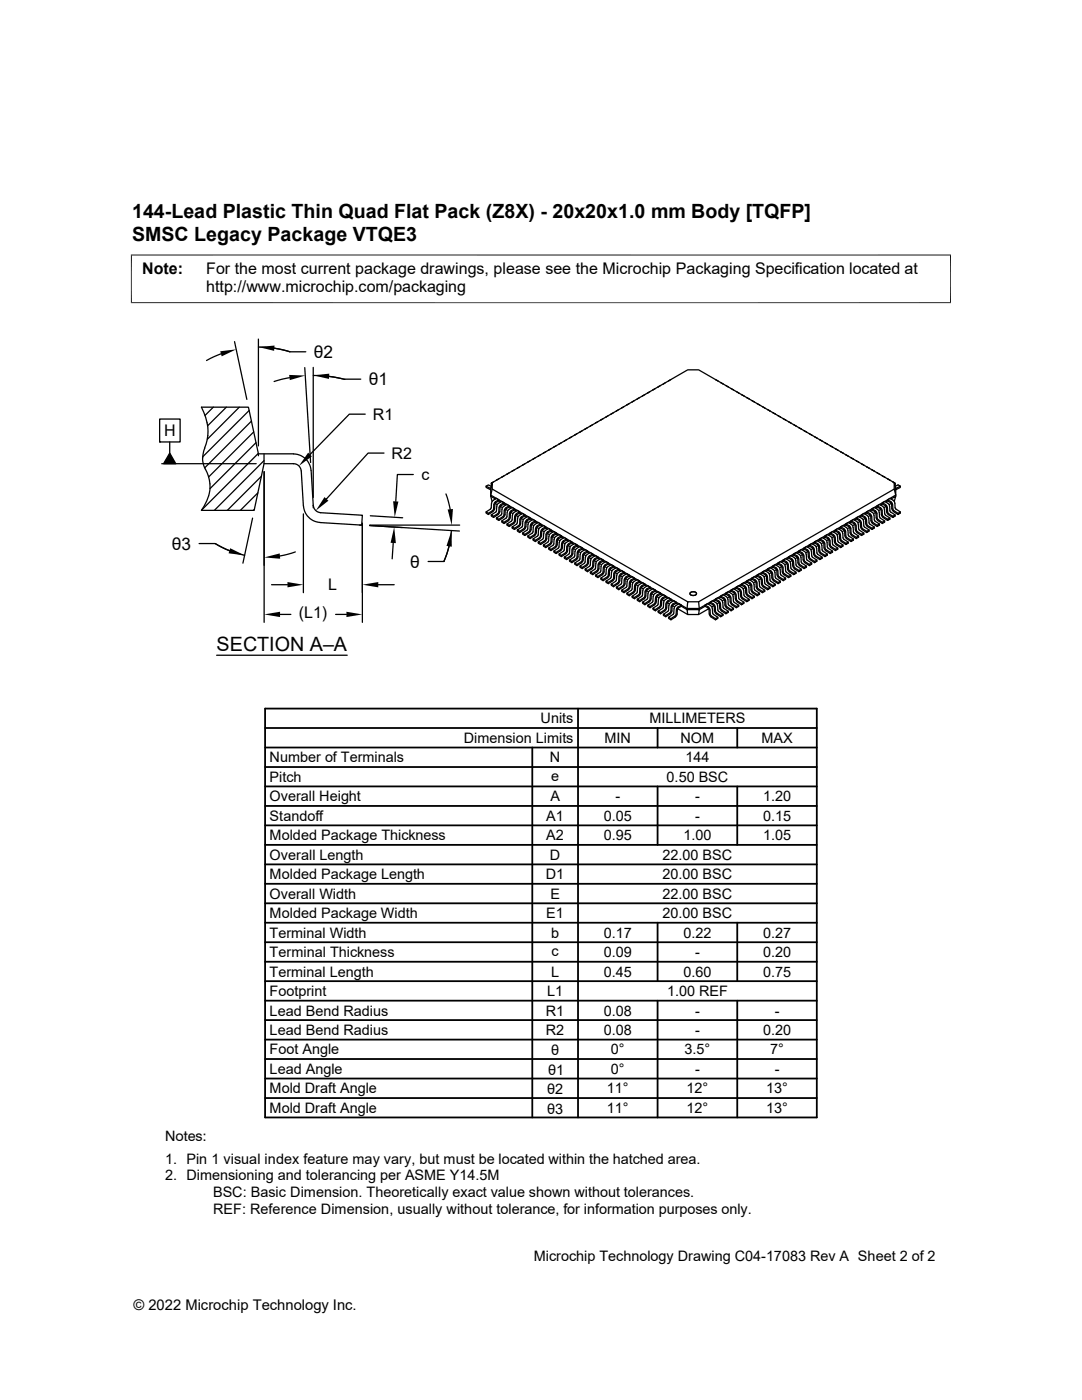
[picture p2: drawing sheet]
<svg xmlns="http://www.w3.org/2000/svg" width="216mm" height="279mm" viewBox="0 0 216 279" stroke-linecap="round" stroke-linejoin="round" font-family="sans-serif">
<g fill="none" stroke="#000" stroke-width=".25">
<path d="M44.1 70.6l-2.9 1.3M46.8 68.2l2.5 11.5M51.6 69.3l3.1 .2 3.1 .7h3.2M51.6 67.7v21.3M54.7 69.5l3.1 .7M57.8 75.4l-3.1 .7M60.8 73.4l1.2 18.9M62.5 73.3v26M62.5 74.9l3.2 .2 3.1 .6-3.1-.6M68.8 75.7h3.2M126.6 79.9l-.4 .3M127.6 79.4l-.4 .2"/>
<path d="M128.2 79h.1M128.7 78.8l-.5 .2M129.2 78.4h.1M129.7 78.1l-.5 .3M130.3 77.8h.1M130.7 77.6l-.4 .2M131.8 76.9l-.5 .3M132.4 76.6h.1M132.8 76.3l-.4 .3M133.9 75.8l-.5 .2M142.8 75.8h.1M142.8 75.8l.5 .2"/>
<path d="M143.8 76.3h.1M143.8 76.3l.5 .3M144.8 76.9h.1M144.9 76.9l.4 .3M145.3 77.2h.1M145.9 77.6h.1M145.9 77.6l.4 .2M146.3 77.8h.1M146.9 78.1h.1M146.9 78.1l.5 .3M147.4 78.4h.1M148 78.8l.4 .2"/>
<path d="M148.4 79h.1M149 79.4l.5 .2M149.5 79.6h.1M150.1 79.9h.1M150.1 79.9l.4 .3M31.9 83.6h4v4.6h-4zM31.9 88.2h.1M32.3 92.5h18.8M33.9 90.4l1.2 2.1h-2.5zM33.9 88.2v2.2M42.6 81.3l-1.7 1.6M45.2 81.3l-3.8 3.7"/>
<path d="M47.8 81.3l-6.4 6.4M49.7 81.9l-9.3 9.3M50.2 84.1l-9.3 9.3M50.6 86.2l-9 9M51.1 88.3l-9.2 9.2M51.5 98.4l-3.5 3.5M51.5 90.5l-11.2 11.3M51.6 90.6l-2-9.3h-9.4a9.5 9.5 0 0 1 .4 8.7l-.2 1.4M51.6 90.6v.4M51.6 90.6h6.9a3.5 3.5 0 0 1 3.6 3.3M52.2 95.1l-6.8 6.8M52.7 91.9l-9.9 10"/>
<path d="M52.7 90.6v1.9l-2 9.4h-10.5a7.5 7.5 0 0 0 .5-9l-.3-1.5M52.7 92.5h5.8a1.56 1.56 0 0 1 1.6 1.5l.5 7a3.5 3.5 0 0 0 3.3 3.3M52.7 94.1v30.1M62.1 93.9l.4 7M72.9 82.7h-3.2l-7.8 8M76.6 90.4h-3.2l-8.2 9.2M82.5 94.7h-3.2l-.3 5.4M89 98.6l.8 3M97 97l.9 .5M97.9 97.5h.1M97.9 99l.3 1.1M98 97l-.5-.2-.5 .2v.3l.9 .4"/>
<path d="M98 96.4l.1 .1M98.2 97.6l39 22.5M98.2 97.6v-1.3l-.3 1.1v1.6l1 .6M98.2 96.3l39-22.5h2.2l39 22.5 .3 1.1v1.6M98.2 96.4l-.1 .5M98.2 96.3v.1M98.2 97.6l-.3 1.2 39.2 22.6 .1-1.3h2.2M98.5 96.2l-.5 .2 .1 .3M99.1 95.8h.1M99.5 95.6l-.4 .2M99.5 100l.4 .2M99.5 99.7l-.7 .5-.2 .5"/>
<path d="M100.1 95.2h.1M100.6 95l-.5 .2M101.2 94.6h.1M101.6 94.4l-.4 .2M102.2 94h.1M102.7 93.8l-.5 .2M103.7 93.2l-.4 .2M104.7 92.6l-.4 .2M105.3 92.2h.1M105.8 92l-.5 .2M106.8 91.4l-.4 .2M107.4 91h.1"/>
<path d="M107.8 90.8l-.4 .2M108.4 90.4h.1M108.9 90.2l-.5 .2M109.5 89.8h.1M109.9 89.6l-.4 .2M111 89l-.5 .2M112 88.4l-.4 .2M113.1 87.8l-.5 .2M114.1 87.2l-.4 .2M114.7 86.8h.1M115.1 86.6l-.4 .2M115.7 86.2h.1"/>
<path d="M116.2 86l-.5 .2M116.8 85.6h.1M117.2 85.4l-.4 .2M118.3 84.8l-.5 .2M119.3 84.2l-.4 .2M120.3 83.6l-.4 .2M121.4 83l-.5 .2M122 82.6h.1M122.4 82.4l-.4 .2M123 82h.1M123.5 81.7l-.5 .3M124.5 81.2l-.4 .2"/>
<path d="M125.5 80.6l-.4 .2M151.1 80.6h.1M151.1 80.6l.5 .2M152.1 81.2h.1M152.1 81.2l.5 .2M152.6 81.4h.1M153.2 81.7h.1M153.2 81.7l.5 .3M154.2 82.4h.1M154.2 82.4l.5 .2M154.7 82.6h.1M155.3 83l.4 .2"/>
<path d="M155.7 83.2h.1M156.3 83.6l.5 .2M157.3 84.2h.1M157.4 84.2l.4 .2M158.4 84.8l.4 .2M158.8 85h.1M159.4 85.4h.1M159.4 85.4l.5 .2M159.9 85.6h.1M160.5 86h.1M160.5 86l.4 .2M160.9 86.2h.1"/>
<path d="M161.5 86.6h.1M161.5 86.6l.5 .2M162 86.8h.1M162.6 87.2l.4 .2M163 87.4h.1M163.6 87.8l.5 .2M164.7 88.4l.4 .2M165.7 89l.4 .2M166.1 89.2h.1M166.7 89.6h.1M166.7 89.6l.5 .2M167.7 90.2h.1"/>
<path d="M167.7 90.2l.5 .2M168.2 90.4h.1M168.8 90.8l.4 .2M169.2 91h.1M169.8 91.4l.5 .2M170.3 91.6h.1M170.9 92l.4 .2M171.9 92.6l.5 .2M173 93.2h.1M173 93.2l.4 .2M174 93.8h.1M174 93.8l.5 .2"/>
<path d="M175 94.4h.1M175 94.4l.5 .2M175.5 94.6h.1M176.1 95l.4 .2M176.5 95.2h.1M177.1 95.6h.1M177.1 95.6l.5 .2M177.1 99.7l.8 .5 .2 .5M177.1 100l-.4 .2M177.6 95.8h.1M177.8 99.6l.9-.6-.3 1.1M178.2 96.2l.3 .3"/>
<path d="M178.4 96.3v1.3l.3 1.2-39.2 22.6v.3l1.2-.7M178.4 97.6l-39 22.5 .1 1.3h-2.4v.3l-1.1-.7M178.4 96.3l.1 .1M178.4 96.4l.2 .5M178.6 96.4v.3M178.6 97l.6-.2 .5 .2-.9 .5M178.8 97.5h-.1M179.7 97l-.1 .3-.9 .4M39.7 108.5h3.2M45.8 109.9l-2.9-1.4a19 19 0 0 0 5.9 2.3M50.4 103.4l-1.9 9M50.8 101.7l-.2 .2"/>
<path d="M54.2 116.7h3.2M58.9 110.2l-3 .8M60.5 102.6v15.7M62.5 100.9a1.61 1.61 0 0 0 1.5 1.4l8.3 .5-.1 2-8.3-.5M62.5 100.9v.4M71.8 104.8h.4M72.3 104.4v19.8M73.8 104.8h17.9M73.9 102.9l6.4 .4M75.5 116.7h3.2M78.5 108.4l-.2 3.1M80.2 105.3l-6.4-.4 17.9 1.1"/>
<path d="M85.4 112.1h3.2M89.6 109l-1 3M90.1 105.9a18.1 18.1 0 0 1-1.5 6.2M98 102.8v.2l.5 .3 .9-.6 .3-.5 .1-1.1 .8-.5v-.3l-.5-.2-.9 .6-.2 1.4-1 .7 .5 .2v.3M98.5 100.7l-.1 1-.9 .7M98.7 101.5l-.4 .6-.8 .6-.5-.3v-.2M98.7 101.5l.1-1 .7-.5v-.3l-.4-.2-.9 .6-.3 1.4-.9 .7 .5 .2v.3M98.8 100.5l.4 .2M99.8 101l.5 .3M99.9 100.7l-.3 .4-.1 1.2-1 .7M100.5 101l-.3 .4-.1 1.3-1 .7 .4 .2v.3M100.5 101l.7-.3 .4 .2v.3l-.8 .5v1"/>
<path d="M100.6 100.6l.3 .2M100.6 102.8l-.2 .3-.9 .5M100.6 100.3l-.7 .4M100.8 102.7l-.4 .6-.9 .6-.4-.3v-.2M100.9 101.6l.4 .3M101.5 103.7l-.9 .5M101.6 101.6l-.3 .4-.2 1.3-1 .7 .5 .2v.3M101.6 101.6l.6-.3 .5 .2v.3l-.8 .5-.1 1.1-.2 .3-1 .8-.5-.3v-.2M101.6 101.2l.4 .2M101.6 100.9l-.9 .7-.1 1.2M101.9 102.3l.4 .2M102.2 102.8l-.1 1.1-.9 .7 .4 .2v.3"/>
<path d="M102.3 102.8l.1-.4 .8-.5 .5 .2v.3l-.8 .5-.1 1.1-.3 .5-.9 .6-.4-.3v-.2M102.7 104l-.2 .3-.9 .5M102.7 101.8l.3 .2M102.7 101.5l-.9 .7-.2 1.2-.2 .3M103 102.8l.4 .3M103.3 103.5l-.1 1-1 .7 .5 .2v.3M103.7 102.8l-.4 .7M103.7 102.8l.6-.3 .4 .2v.3l-.7 .4-.1 .2M103.7 102.4l.4 .2M103.7 102.1l-.9 .7-.2 1.2M103.9 103.6v1l-.2 .3-1 .8-.5-.3v-.2M104 103.5l.4 .2"/>
<path d="M104.7 102.7l-.9 .7-.2 1.4-.9 .6M104.7 103l.4 .2M104.8 104.3l-.1 1-1 .7M104.9 105.1l-.3 .6-.9 .6-.4-.3-.1-.2M105 104.1l.5 .2M105.2 103.9l.6-.3v-.3l-.5-.2-.9 .6-.2 1.5-1 .6 .5 .2v.3M105.2 103.9l-.2 .3-.1 .9M105.8 103.3l-.8 .6-.2 .4M105.8 103.6l.4 .2M105.8 104.9l-.1 1-1 .7M106 105.7l-.4 .6-.9 .6-.4-.3v-.2M106 105.7v-1l.8-.5v-.3l-.4-.2-.9 .6-.3 1.4-.9 .7 .4 .2v.3"/>
<path d="M106.1 104.6l.4 .3M106.4 107.6v.2l.4 .3 .9-.6 .3-.5 .1-1.1 .8-.5v-.3l-.5-.2-.9 .6-.2 1.4-.9 .7 .4 .2v.3M106.8 104.6l-.4 .4-.1 1.3-1 .7 .5 .3v.2M106.8 104.6l.6-.3 .4 .2v.3l-.7 .5-.1 1.1-.2 .3-1 .8-.5-.3v-.2M106.8 103.9l-.7 .5-.3 .5M106.8 104.2l.4 .2M107.1 105.3l.4 .2M107.4 108.2v.2l.5 .3 .9-.6 .3-.5 .1-1.1 .7-.5v-.3l-.4-.2-.9 .6-.2 1.4-1 .7 .4 .2 .1 .3M107.7 107.3l-.9 .5M107.8 104.5l-.8 .7-.3 1.4-.9 .7M107.8 104.8l.4 .2M108.2 105.9l.4 .2"/>
<path d="M108.9 105.1l-.9 .7-.2 1.2-.1 .3M108.9 105.4l.4 .2M109.2 106.4l.4 .3M109.3 108.2l-.9 .6 .5 .3v.2M109.5 107.1v.8l-.2 .3M109.9 106.4l-.4 .7M109.9 106.4l.6-.3 .5 .2v.3l-.8 .5-.1 1.1-.1 .3-1.1 .8-.5-.3v-.2M109.9 105.7l-.8 .7-.3 1.4-1 .6M109.9 106l.4 .2M110.2 107.1l.5 .2M110.6 107.7l-.2 1-.9 .7 .4 .2v.3M110.6 107.7l.2-.5 .7-.5 .5 .2v.3l-.7 .5-.1 1"/>
<path d="M111 106.3l-.9 .7-.3 1.4-.9 .7M111 106.6l.4 .2M111.2 108.7l-.4 .6-.9 .6-.4-.3v-.2M111.3 107.7l.4 .2M111.9 109.7l-.9 .5M112 106.9l-.9 .7-.2 1.4-1 .6M112 107.2l.4 .2M112.1 108.5l-.1 .9-.2 .3M112.2 109.3l-.2 .4-1 .8-.5-.3v-.2M112.2 109.3l.1-1 .8-.5v-.3l-.5-.2-.9 .6-.3 1.4-.9 .7 .5 .2v.3M112.3 108.3l.5 .2M113.1 107.5l-.7 .5-.3 .5"/>
<path d="M113.1 107.8l.3 .2M113.1 109.1l-.1 1.1-1 .6M113.2 109.9l-.3 .6-.9 .6-.4-.3-.1-.2M113.3 109v.9M113.3 109l.2-.3 .6-.3v-.3l-.5-.2-.8 .6-.3 1.4-1 .7 .5 .2v.3M113.4 108.9l.4 .2M113.9 111.1l.4-.5 .1-1.1 .7-.5v-.3l-.4-.2-.9 .6-.3 1.5-.9 .6 .5 .2v.3M114 111.1l-.9 .6-.5-.3v-.2M114.1 108.1l-.8 .6-.2 .4M114.1 108.4l.4 .2M114.4 109.5l.4 .2M115 111.7l.3-.5 .1-1.1 .8-.5v-.3l-.5-.2-.8 .6-.3 1.4-1 .7 .5 .3v.2"/>
<path d="M115 111.7l-.9 .6-.5-.3v-.2M115.1 108.7l-.8 .7-.3 1.4-.9 .6M115.1 109l.4 .2M115.4 110.1l.5 .2M115.5 111.8l.5-1.6 .8-.5 .4 .2v.3l-.8 .5v1.1l-.4 .5-.9 .6-.4-.3v-.2M115.6 111.8l-.9 .6 .4 .2v.3M116.2 109.3l-.9 .7-.3 1.4-.9 .7M116.2 109.6l.3 .2M116.5 110.7l.4 .2M116.6 110.3l-.3 .4-.2 1.3-1 .6M116.6 112.4l-.9 .6 .5 .2v.3M116.8 111.3v.8l-.2 .3"/>
<path d="M116.8 111.3l.2-.5 .8-.5 .5 .3v.2l-.8 .5-.1 1.1-.3 .5-.9 .6-.5-.3v-.2M117.2 109.9l-.6 .4M117.2 110.2l.4 .2M117.5 111.3l.5 .2M117.8 111.9l-.1 1-.9 .7 .4 .3v.2M117.9 111.9l.2-.6 .7-.4 .5 .2v.3l-.8 .5v1M118.1 113.3l-.9 .6M118.3 110.6l-.9 .6-.3 1.4-.9 .6M118.3 110.8l.3 .2M118.3 112.1v.9l-.2 .3M118.4 112.9l-.3 .6-.9 .6-.4-.3v-.2M118.6 111.9l.4 .2"/>
<path d="M118.8 113.3l.2-1.2 .9-.6 .4 .2v.3l-.7 .5-.1 1M118.9 113.3l-.2 .3-.9 .6 .5 .2v.3M119.3 111.1l-.7 .5-.3 .5M119.3 111.4l.4 .2M119.3 112.7l-.1 1-.9 .7M119.5 113.5l-.4 .6-.8 .6-.5-.3v-.2M119.6 112.5l.4 .2M119.7 112.1l-.3 .6M119.9 115.4v.2l.5 .3 .8-.6 .4-.5v-1.1l.8-.5v-.3l-.4-.2-.9 .6-.2 1.4-1 .7 .4 .3 .1 .2M120.2 114.7l.3-.5 .1-1.1 .8-.5v-.2l-.5-.3-.9 .6-.2 1.5-1 .6 .5 .2v.3M120.2 114.7l-.9 .6-.4-.3-.1-.2M120.3 111.7l-.6 .4"/>
<path d="M120.3 112l.4 .2M120.7 113.1l.4 .2M120.9 116v.2l.5 .3 .9-.6 .3-.5 .1-1.1 .8-.5v-.3l-.5-.2-.9 .6-.2 1.4-1 .7 .5 .2v.3M121.4 112.4l-.9 .6-.3 1.4-.9 .6M121.4 112.6l.4 .2M121.7 113.7l.4 .2M122.4 112.9l-.9 .7-.2 1.4-1 .7M122.4 113.2l.4 .2M122.7 114.3l.5 .2M122.8 116l.5-1.6 .7-.5 .5 .3v.2l-.8 .5v1.1l-.4 .5M122.8 113.9l-.3 .4-.1 1.2-1 .7M122.9 116l-.9 .6 .4 .3v.2"/>
<path d="M123.3 116.5l-.9 .6-.4-.3v-.2M123.5 113.5l-.7 .4M123.5 113.8l.3 .2M123.8 114.9l.4 .2M123.9 116.6l-.9 .6 .5 .3v.2M124.1 115.5l-.1 .9-.1 .2M124.1 115.5l.2-.5 .8-.5 .4 .2v.3l-.7 .5-.1 1.1-.3 .5-.9 .6-.5-.3v-.2M124.4 116.9l-.9 .6M124.5 114.2l-.9 .6-.2 1.4-1 .7M124.5 114.4l.4 .2M124.8 115.5l.4 .2M124.9 115.1l-.3 .4-.1 1.1-.2 .3"/>
<path d="M125.1 116.9l-.2 .3-.9 .6 .5 .2v.3M125.4 117.5l-.9 .5M125.5 115.5l-.3 .3-.1 1.1M125.5 115.4l.6-.3 .5 .3v.2l-.8 .5v1M125.5 114.7l-.6 .4M125.5 115l.4 .2M125.6 116.3l-.1 .9-.1 .3M125.7 117.1l-.3 .6-.9 .6-.4-.3-.1-.2M125.9 116.1l.4 .2M126.5 116.1l-.3 .3-.1 1.3-1 .7 .4 .3 .1 .2M126.5 116l.7-.3 .4 .3v.2l-.7 .5-.1 1M126.6 115.4l-.7 .4-.3 .5"/>
<path d="M126.6 115.6l.4 .2M126.6 116.9l-.1 1.1-1 .7M126.8 117.7l-.4 .6-.8 .6-.5-.3v-.2M126.9 116.7l.4 .2M127.2 117.3l-.1 1-1 .7 .5 .3v.2M127.2 117.3l.2-.5 .8-.5 .5 .2v.3l-.8 .5-.1 1.1-.3 .5-.9 .6-.5-.3v-.2M127.6 116l-.8 .5-.2 .4M127.6 116.2l.4 .2M127.6 118.4l-.1 .3-.9 .6M127.9 117.3l.5 .2M128 116.9l-.3 .4-.1 1.1M128.6 117.3l-.3 .3-.2 1.3-.9 .7 .4 .2v.3"/>
<path d="M128.6 117.2l.6-.3 .5 .3v.2l-.8 .5v1.1l-.2 .4-1.1 .7-.4-.3v-.2M128.7 116.5l-.7 .4M128.7 116.8l.3 .2M129 117.9l.4 .2M129.1 119.6l.4-1.6 .8-.5 .4 .3v.2l-.7 .5-.1 1.1-.3 .5-.9 .6-.5-.3v-.2M129.1 119.6l-.9 .6 .5 .3v.2M129.7 117.2l-.9 .6-.2 1.4-1 .6M129.7 117.4l.4 .2M130 118.5l.5 .2M130.3 119.1v.9l-.2 .2M130.3 119.1l.2-.5 .8-.5 .5 .2v.3l-.8 .5-.1 1.1-.3 .5-.9 .6-.4-.3-.1-.2M130.7 117.8l-.8 .6-.3 1.4-.9 .7"/>
<path d="M130.7 118l.4 .2M131 119.1l.5 .2M131.7 119.1l-.3 .3-.1 1.1M131.7 119l.7-.3 .4 .3v.2l-.7 .5-.1 1.1-.2 .4-1 .7-.5-.3v-.2M131.8 118.3l-.9 .7-.3 1.4-.9 .7M131.8 118.6l.4 .2M132.1 119.7l.4 .2M132.8 119l-.8 .6-.2 1.2-.2 .3M132.8 119.2l.4 .2M133.9 119.5l-.8 .6-.2 .4M133.9 119.8l.3 .2M137.8 118.3a.68 .68 0 0 1 .7-.3 .68 .68 0 0 1 .5 .6 .73 .73 0 0 1-1.3-.2z"/>
<path d="M137.8 118.3a.69 .69 0 0 1 .6-.2 .69 .69 0 0 1 .6 .5 .73 .73 0 0 1-1.3-.2zM142.8 119.5l.9 .7 .1 1.2 .2 .3 .9 .6 .4-.3v.2l-.5 .3 .1-.2M142.8 119.8l-.4 .2M143.8 119l.9 .6 .2 1.3 .1 .2 .9 .6 .4-.3v.2l-.4 .3v-.2M143.8 119.2l-.4 .2M144.5 119.7l-.4 .2M144.9 118.3l.8 .7 .2 1.2 .2 .3 .8 .6 .5-.3v.2l-.5 .3v-.2M144.9 118.6l-.4 .2M144.9 119.1l.3 .3 .2 1.3 .9 .7M144.9 119l-.6-.3-.5 .3v.2l.8 .5 .1 1.1 .1 .4 1.1 .7M145.6 119.1l-.4 .2M145.9 117.8l.8 .5 .2 .4"/>
<path d="M145.9 118l-.4 .2M146.6 118.5l-.4 .2M146.7 119.5l.4 .6 .9 .6M146.9 118.7v.9l.2 .3 .9 .6 .4-.3v.2l-.4 .3v-.2M146.9 117.2l.8 .5 .2 .4M146.9 117.4l-.3 .2M147.4 119.3l.2 .3 .8 .6M147.4 119.3l-.2-1.2-.9-.6-.4 .3v.2l.8 .5v1M147.7 117.9l-.5 .2M147.8 118.9l.3 .6 .9 .6M147.9 118.1l.1 .9 .1 .3M148 116.5l.6 .4"/>
<path d="M148 116.8l-.4 .2M148 117.3l.4 .6M148 117.2l-.6-.3-.5 .3v.2l.8 .5 .1 1M148.1 119.3l.9 .5 .5-.2v.2l-.5 .3v-.3M148.4 117.9l.1 1 1 .7M148.6 116.9l.3 .4 .2 1.3 1 .7 .4-.3v.2l-.4 .3v-.2M148.7 117.3l-.4 .2M149 116l.9 .6 .2 1.2 .1 .3 .9 .6 .5-.3v.2l-.5 .3v-.2M149 116.2l-.3 .2M149.4 117.3l-.3-.6-.7-.4-.4 .2v.3l.7 .5 .1 1 .2 .4 1.1 .8M149.4 117.3l.1 .9 .1 .2M149.6 118.4l.9 .6"/>
<path d="M149.8 116.7l-.5 .2M150.1 115.4l.8 .6 .2 1.3 .2 .2 .8 .5 .5-.2v.2l-.5 .3v-.3M150.1 115.6l-.4 .2M150.1 116.1l.3 .3 .1 1.1 .2 .3M150.1 116l-.6-.3-.5 .3v.2l.8 .5 .1 1.1 .1 .4 1.1 .7M150.7 117.8l.9 .6M150.8 116.1l-.4 .2M150.9 117.1l.3 .6 .9 .6M151.1 114.7l.6 .4M151.1 115l-.4 .2M151.1 115.5l.3 .3 .2 1.3 1 .7M151.1 115.4l-.6-.3-.4 .3v.2l.7 .5 .1 1"/>
<path d="M151.7 115.1l.3 .4 .3 1.3 .9 .7 .4-.3v.2l-.4 .3v-.2M151.8 115.5l-.4 .2M152.1 114.2l.8 .5 .2 .4M152.1 114.4l-.3 .2M152.9 114.9l-.5 .2M153.1 115.1l.1 .9 .2 .3 .8 .6 .5-.3v.2l-.5 .3v-.2M153.2 113.5l.6 .4M153.2 113.8l-.4 .2M153.3 116.5l.9 .6M153.3 116.5l-.3-.5-.1-1.1-.8-.5v-.2l.5-.3 .9 .6 .2 1.5 1 .6M153.6 117.2l-.9-.7-.2-1.3-.2-.3-.7-.4-.5 .2v.3l.8 .5v1l.2 .4 1.1 .8M153.8 113.9l.4 .6"/>
<path d="M153.9 114.3l-.4 .2M154 115.3l-.1-1-.7-.5v-.3l.4-.2 .9 .6 .3 1.5 .9 .6M154 115.3l.4 .6 .9 .6M154.2 114.5v.9l.2 .3 .9 .5 .4-.2v.2l-.4 .3v-.3M154.2 112.9l.9 .7 .2 1.2 .1 .3 .9 .6 .5-.3-.1 .2-.4 .3v-.2M154.2 113.2l-.4 .2M155 113.7l-.5 .2M155.1 114.7l.3 .6 .9 .6M155.3 112.4l.8 .6 .2 1.2 .2 .3 .9 .5 .4-.2v.2l-.5 .3 .1-.3M155.3 112.6l-.4 .2M155.7 113.7l-.2-.5-.8-.5-.5 .2v.3l.8 .5v1M155.7 113.7l.1 1 1 .7"/>
<path d="M156 113.1l-.4 .2M156.3 111.7l.6 .4M156.3 112l-.4 .2M156.4 114.7l.9 .6M156.7 113.1l-.2-.5-.8-.5-.4 .3v.2l.7 .5 .1 1.1 .3 .5M156.7 113.1l.1 .8 .1 .3M156.9 114.2l.9 .6M156.9 112.1l.3 .4 .2 1.3 1 .6 .4-.2v.2l-.4 .3v-.3M157 112.5l-.4 .2M157.4 111.1l.8 .7 .2 1.2 .2 .3M157.4 111.4l-.4 .2M158.1 111.9l-.5 .2"/>
<path d="M158.4 110.6l.9 .6 .1 1.2 .2 .3 .9 .5 .4-.2v.2l-.5 .3 .1-.3M158.4 110.8l-.4 .2M158.5 113.3l.9 .6 .5-.3v.2l-.5 .3v-.2M158.8 114.2l-.9-.7-.2-1.3-.2-.3-.7-.4-.5 .2v.3l.8 .5v1.1l.2 .3 1.1 .8M159.1 111.3l-.4 .2M159.4 109.9l.6 .4M159.4 110.2l-.4 .2M159.8 111.3l-.2-.5-.8-.5-.4 .3v.2l.8 .5v1l.2 .4 1 .8M159.8 111.3l.1 1 1 .7M159.9 113.6l-1-.7-.2-1.3-.2-.3-.7-.4-.4 .2v.3l.7 .5 .1 1 .2 .4 1 .8M160 110.3l.4 .6M160.2 110.7l-.5 .2"/>
<path d="M160.3 111.7l-.1-1-.8-.5v-.3l.5-.2 .9 .6 .1 1.2 .2 .3M160.3 111.7l.3 .6 .9 .6M160.4 110.9l.1 .9 .1 .3 .9 .5 .5-.2-.1 .2-.4 .3v-.3M160.5 109.3l.7 .6 .2 .4M160.5 109.6l-.4 .2M161.1 111.8l.9 .6M161.2 110.1l-.4 .2M161.3 111.1l-.1-1-.7-.5v-.3l.4-.2 .9 .6 .3 1.4 .9 .7M161.3 111.1l.3 .6M161.5 110.3v.9l.2 .3 .8 .6 .5-.3v.2l-.5 .3v-.2M161.5 108.7l.9 .7 .1 1.2 .2 .3 .9 .5 .4-.2v.2l-.4 .3v-.3M161.5 109l-.4 .2"/>
<path d="M161.6 111.7l.9 .6M162.2 109.5l-.4 .2M162.3 109.6v1l.2 .3 1.1 .8M162.5 108.1l.8 .5 .2 .5M162.5 108.4l-.3 .2M162.9 109.5l-.1-.5-.8-.5-.5 .2v.3l.7 .4 .1 .2M163 109.5l.1 1 .9 .7M163.3 108.9l-.5 .2M163.3 109l.1 1 .2 .3 1 .8M163.5 109.1l.1 .9M163.6 110l.1 .3 .9 .5 .5-.2v.2l-.5 .3v-.3M163.6 107.5l.9 .7 .1 1.2 .2 .3"/>
<path d="M163.6 107.8l-.4 .2M164 108.9l-.3-.6-.7-.4-.5 .2v.3l.7 .3 .1 .3M164 108.9l.1 1 1 .7M164.3 108.3l-.4 .2M164.6 106.9l.9 .7 .2 1.2 .1 .3 .9 .5 .5-.2v.2l-.5 .3v-.3M164.6 107.2l-.3 .2M164.8 109.7l.9 .5 .4-.2v.2l-.4 .3v-.3M165.4 107.7l-.5 .2M165.7 106.3l.8 .7 .2 1.2 .2 .3 .8 .6 .5-.3v.2l-.5 .3v-.2M165.7 106.6l-.4 .2M166.1 110l-1-.7-.1-1.3-.2-.3-.8-.4-.4 .2v.3l.8 .5v1l.2 .4 1.1 .8M166.4 107.1l-.4 .2"/>
<path d="M166.7 105.7l.7 .5 .3 .5M166.7 106l-.4 .2M166.8 106.4l-.7-.3-.4 .2v.3l.7 .5 .1 1.1 .2 .3 1 .8M166.8 106.4l.3 .4 .1 1.3 1 .7M167.2 109.4l-1-.7-.2-1.3-.2-.3-.7-.4-.5 .2v.3l.8 .5 .1 1 .2 .4 1 .8M167.4 106.4l-.4 .3M167.5 107.5v-1l-.8-.5v-.3l.5-.2 .8 .6 .3 1.4 .9 .7M167.6 107.5l.3 .6 .9 .6M167.7 106.7v.9l.2 .3 .9 .5 .4-.2v.2l-.4 .3v-.3M167.7 105.1l.9 .7 .2 1.2 .2 .3 .8 .5 .5-.2v.2l-.5 .3v-.3M167.7 105.4l-.3 .2M168.5 105.9l-.5 .2"/>
<path d="M168.5 106l.1 1 .2 .3 1 .8M168.6 106l-.2-.2-.7-.4v-.3l.5-.2 .7 .4 .2 .3 .2 1.3 1 .7M168.8 104.5l.9 .7 .1 1.2 .2 .3 .9 .6 .4-.3v.2l-.4 .3v-.2M168.8 104.8l-.4 .2M169.5 105.3l-.4 .2M169.8 103.9l.7 .5 .3 .5M169.8 104.2l-.3 .2M169.9 104.6l.3 .7M169.9 104.6l-.7-.3-.4 .2v.3l.8 .5v1.1l.2 .3 1.1 .8M170.2 105.3l.1 1 1 .7M170.6 104.6l-.5 .3M170.7 105.7l.3 .6 .9 .6"/>
<path d="M170.8 104.9l.1 .9 .1 .3M170.9 103.3l.8 .7 .2 1.2 .2 .3M170.9 103.6l-.4 .2M171 106.1l.9 .5 .5-.2v.2l-.5 .3v-.3M171.3 104.6l-.2-.4-.8-.5-.5 .2v.3l.8 .5 .1 1M171.3 104.6l.1 1.1 1 .7M171.5 103.9l-.6-.3v-.3l.4-.2 .9 .6 .3 1.5 .9 .6M171.5 103.9l.2 .3v1l.2 .3 1 .8M171.6 104.1l-.4 .2M171.9 102.7l.9 .7 .2 1.2 .1 .3 .9 .5 .5-.2-.1 .2-.4 .3v-.3M171.9 103l-.4 .2M172.1 105.5l.9 .5 .4-.2v.2l-.5 .3 .1-.3"/>
<path d="M172.7 103.5l-.5 .2M173 102.1l.8 .7 .2 1.2 .2 .3 .8 .5 .5-.2v.2l-.5 .3v-.3M173 102.4l-.4 .2M173 102.8l.3 .4 .2 1.3 1 .7M173 102.8l-.6-.3-.5 .2v.3l.8 .5 .1 1.1 .1 .3 1.1 .8M173.7 102.8l-.5 .3M174 101.5l.9 .7 .1 1.2 .2 .3 .9 .5 .4-.2v.2l-.4 .3v-.3M174 101.8l-.4 .2M174.6 104l.9 .6M174.6 104l-.4-1.6-.8-.5-.4 .2v.3l.7 .5 .1 1 .2 .4 1 .8M174.7 102.3l-.4 .2M175 100.9l.9 .7 .2 1.2"/>
<path d="M175 101.2l-.3 .2M175.1 101.6l.3 .4 .2 1.3 .9 .7M175.1 101.6l-.6-.3-.5 .2v.3l.8 .5v1.1l.2 .3 1.1 .8M175.8 101.6l-.5 .3M175.9 102.7l.3 .6 .9 .6M176.1 102.8l.1 .3 .9 .5 .5-.2v.2l-.5 .3v-.3M176.1 100.3l.6 .4M176.1 100.6l-.4 .2M176.1 101l.3 .4 .2 1.3 1 .7M176.1 101l-.6-.3-.5 .2v.3l.8 .5 .1 1M176.7 100.7l.4 .6M176.8 101l-.4 .3"/>
<path d="M177.1 101.3v.9M177.1 102.2l.2 .3 .9 .5 .4-.2v.2l-.5 .3 .1-.3M177.5 101l-.3-.5-.7-.4-.4 .2v.3l.7 .5 .1 1.1 .2 .3 1 .8M177.5 101l.1 1.1 1 .7M177.8 100.5l-.4 .2M177.9 101.5v-1l-.8-.5v-.3l.5-.2 .9 .6 .2 1.4 1 .7M178 101.5l.3 .6 .9 .6M178.1 100.7l.1 .9 .1 .3M178.3 101.9l.9 .5 .5-.2-.1 .2-.4 .3v-.3M43.2 130.8h26.1M55.9 122.6h2.1M67 122.6h2.1"/>
<path d="M130.1 120.2l-.9 .6 .5 .3v.2M131.3 120.5l-.1 .3-.9 .6 .4 .3 .1 .2M131.6 121.1l-.9 .6M132.7 121.7l-.9 .6M132.9 120.5l-.1 .9-.1 .3M133 121.3l-.3 .6-.9 .6-.5-.3v-.2M133 121.3l.1-.9 .8-.6v-.3l-.5-.2-.9 .6-.2 1.5-1 .6 .5 .3v.2M133.1 120.3l.5 .2M133.5 120.9l-.2 1-.9 .7 .4 .3v.2M133.5 120.9l.2-.5 .8-.5 .4 .3v.2l-.8 .5v1.1l-.4 .5-.9 .6-.4-.3v-.2M133.9 122l-.2 .3-.9 .6M134.2 120.9l.4 .2"/>
<path d="M134.5 121.5l-.1 1-1 .7 .5 .3v.2M134.9 120.9l-.4 .6M134.9 120.8l.6-.3 .5 .3v.2l-.7 .4-.2 .2M134.9 120.2l-.9 .6-.1 1.2M134.9 120.4l.4 .2M135.2 121.6l-.1 1-.3 .5-.9 .6-.5-.3v-.2M135.2 121.5l2 1.1M136 120.8l-.9 .6-.3 1.4-.9 .7M137.1 121.7h2.4l-.1 .9h-2.2zM140.7 120.8l.9 .6 .1 1.2 .2 .3M141.4 121.5l-2 1.1M141.7 120.2l.9 .6 .2 1.2 .1 .3 .9 .6 .5-.3v.2l-.5 .3v-.2"/>
<path d="M141.7 120.4l-.3 .2M141.8 120.9l.3 .6M141.8 120.8l-.6-.3-.5 .3v.2l.8 .5v1.1l.2 .4 1.1 .7M141.9 122.9l.9 .6 .4-.3v.2l-.4 .3v-.2M142.2 121.5l.1 1 .9 .7M142.5 120.9l-.5 .2M143.4 122l.9 .6M143.4 122l-.4-1.6-.8-.5-.5 .3v.2l.8 .5 .1 1 .1 .4 1.1 .8M143.5 120.3l-.4 .2M144.4 121.4l.9 .6M144.4 121.4l-.4-1.6-.8-.5-.4 .2v.3l.8 .6v1l.2 .4 1 .7M147.4 120.8l-1-.7-.1-1.3-.3-.3-.7-.4-.4 .2v.3l.7 .5 .1 1 .2 .4 1 .8"/>
</g>
<path d="M26.1 50.9h163.7M26.2 50.8v9.7M189.7 50.8v9.7M26.1 60.4h163.7" fill="none" stroke="#000" stroke-width=".2"/>
<g fill="#000">
<path d="M43.9 70.1l3.2-.4-2.9 1.4zM51.6 69.3l3.2-.3-.1 1zM57.7 74.8l3.2 .2-3.1 .9zM62.5 74.9l3.2-.3-.1 1zM33.9 90.4l1.2 2.1h-2.5zM61.5 90.3l.7 .8-2.6 1.9zM64.7 99.2l.8 .7-2.5 2zM45.9 109.4l2.9 1.4-3.2-.4zM52.7 111.3l3.1-.9 .1 1.1zM57.4 116.2l3.1 .5-3.1 .5zM72.3 116.7l3.2-.5v1zM78.7 105.2l.3 3.2-1.1-.1z"/>
<path d="M78.4 100l1.1 .1-.7 3.1zM90.1 105.9v3.2l-1-.2zM89.3 101.7l1.1-.1-.3 3.2zM52.7 122.6l3.2-.5v1zM69.1 122.1l3.2 .5-3.2 .5z"/>
</g>
<g fill="none" stroke="#000" stroke-width=".36">
<path d="M52.9 157h110.1M52.9 153.1h110.1M52.9 149.2h110.1M52.9 145.3h110.1M52.9 141.4h110.1v81.6h-110.1zM106.2 149.2v73.8M115.3 141.4v81.6M131.2 145.3v3.9M131.2 157v11.6M147.1 145.3v3.9M147.1 157v11.6M52.9 160.8h110.1"/>
<path d="M52.9 172.5h110.1M52.9 168.6h110.1M52.9 164.7h110.1M52.9 176.4h110.1M52.9 188h110.1M52.9 180.3h110.1M52.9 195.8h110.1M52.9 184.1h110.1M52.9 191.9h110.1M52.9 199.7h110.1M131.2 184.1v11.7M131.2 199.7v23.3"/>
<path d="M147.1 184.1v11.7M147.1 199.7v23.3M52.9 207.5h110.1M52.9 215.2h110.1M52.9 203.6h110.1M52.9 211.3h110.1M52.9 219.1h110.1"/>
</g>
<g font-size="3.9">
<text x="26.4" y="43.5">144-Lead Plastic Thin Quad Flat Pack (Z8X) - 20x20x1.0 mm Body [TQFP]</text>
<text x="26.4" y="48.1">SMSC Legacy Package VTQE3</text>
<text x="43.2" y="129.9">SECTION A–A</text>
</g>
<g font-size="3.5">
<text x="62.6" y="71.4">θ2</text>
<text x="73.6" y="76.9">θ1</text>
<text x="34.3" y="109.7">θ3</text>
<text x="81.9" y="113.3">θ</text>
</g>
<g font-size="3.2">
<text x="28.4" y="54.7">Note:</text>
<text x="41.1" y="58.3">http://www.microchip.com/packaging</text>
<text x="41.1" y="54.7">For the most current package drawings, please see the Microchip Packaging Specification located at</text>
<text x="74.4" y="83.8">R1</text>
<text x="32.7" y="87.1">H</text>
<text x="78.1" y="91.6">R2</text>
<text x="84.1" y="95.8">c</text>
<text x="65.5" y="117.8">L</text>
<text x="59.6" y="123.4">(L1)</text>
</g>
<g font-size="2.9">
<text x="92.5" y="148.3">Dimension Limits</text>
<text x="107.9" y="144.4">Units</text>
<text x="120.7" y="148.3">MIN</text>
<text x="129.6" y="144.4">MILLIMETERS</text>
<text x="135.8" y="148.3">NOM</text>
<text x="151.9" y="148.3">MAX</text>
<text x="53.8" y="152.1">Number of Terminals</text>
<text x="109.7" y="152.1">N</text>
<text x="110" y="155.8">e</text>
<text x="136.8" y="152.1">144</text>
<text x="53.8" y="159.9">Overall Height</text>
<text x="53.8" y="156">Pitch</text>
<text x="109.8" y="159.9">A</text>
<text x="122.8" y="159.9">-</text>
<text x="133" y="156">0.50 BSC</text>
<text x="138.7" y="159.9">-</text>
<text x="152.3" y="159.9">1.20</text>
<text x="53.8" y="167.7">Molded Package Thickness</text>
<text x="53.8" y="163.8">Standoff</text>
<text x="109" y="163.8">A1</text>
<text x="109" y="167.7">A2</text>
<text x="120.5" y="163.8">0.05</text>
<text x="120.5" y="167.7">0.95</text>
<text x="136.4" y="167.7">1.00</text>
<text x="138.7" y="163.8">-</text>
<text x="152.3" y="167.7">1.05</text>
<text x="152.3" y="163.8">0.15</text>
<text x="53.8" y="171.6">Overall Length</text>
<text x="109.7" y="171.6">D</text>
<text x="132.2" y="171.6">22.00 BSC</text>
<text x="53.8" y="175.5">Molded Package Length</text>
<text x="53.8" y="179.4">Overall Width</text>
<text x="108.9" y="175.5">D1</text>
<text x="109.8" y="179.4">E</text>
<text x="132.2" y="175.5">20.00 BSC</text>
<text x="132.2" y="179.4">22.00 BSC</text>
<text x="53.8" y="183.2">Molded Package Width</text>
<text x="109" y="183.2">E1</text>
<text x="132.2" y="183.2">20.00 BSC</text>
<text x="53.8" y="187.1">Terminal Width</text>
<text x="53.8" y="191">Terminal Thickness</text>
<text x="110" y="187.1">b</text>
<text x="110" y="190.7">c</text>
<text x="120.5" y="187.1">0.17</text>
<text x="120.5" y="191">0.09</text>
<text x="136.4" y="187.1">0.22</text>
<text x="138.7" y="191">-</text>
<text x="152.2" y="191">0.20</text>
<text x="152.3" y="187.1">0.27</text>
<text x="53.8" y="194.9">Terminal Length</text>
<text x="110" y="194.9">L</text>
<text x="120.5" y="194.9">0.45</text>
<text x="136.4" y="194.9">0.60</text>
<text x="152.3" y="194.9">0.75</text>
<text x="53.8" y="198.8">Footprint</text>
<text x="53.8" y="202.7">Lead Bend Radius</text>
<text x="108.9" y="202.7">R1</text>
<text x="109.2" y="198.8">L1</text>
<text x="120.5" y="202.7">0.08</text>
<text x="133.1" y="198.8">1.00 REF</text>
<text x="138.7" y="202.7">-</text>
<text x="154.6" y="202.7">-</text>
<text x="53.8" y="206.6">Lead Bend Radius</text>
<text x="108.9" y="206.6">R2</text>
<text x="120.5" y="206.6">0.08</text>
<text x="138.7" y="206.6">-</text>
<text x="152.3" y="206.6">0.20</text>
<text x="53.8" y="210.4">Foot Angle</text>
<text x="53.8" y="214.3">Lead Angle</text>
<text x="109.4" y="214.5">θ1</text>
<text x="110" y="210.6">θ</text>
<text x="121.9" y="210.4">0°</text>
<text x="121.9" y="214.3">0°</text>
<text x="136.6" y="210.4">3.5°</text>
<text x="138.7" y="214.3">-</text>
<text x="153.7" y="210.4">7°</text>
<text x="154.6" y="214.3">-</text>
<text x="53.8" y="218.2">Mold Draft Angle</text>
<text x="109.2" y="218.4">θ2</text>
<text x="121.1" y="218.2">11°</text>
<text x="137" y="218.2">12°</text>
<text x="152.9" y="218.2">13°</text>
<text x="32.9" y="227.7">Notes:</text>
<text x="53.8" y="222.1">Mold Draft Angle</text>
<text x="109.2" y="222.3">θ3</text>
<text x="121.1" y="222.1">11°</text>
<text x="137" y="222.1">12°</text>
<text x="152.9" y="222.1">13°</text>
<text x="32.9" y="232.3">1. Pin 1 visual index feature may vary, but must be located within the hatched area.</text>
<text x="32.9" y="235.6">2. Dimensioning and tolerancing per ASME Y14.5M</text>
<text x="42.5" y="238.9">BSC: Basic Dimension. Theoretically exact value shown without tolerances.</text>
<text x="42.5" y="242.2">REF: Reference Dimension, usually without tolerance, for information purposes only.</text>
<text x="106.5" y="251.7">Microchip Technology Drawing C04-17083 Rev A Sheet 2 of 2</text>
<text x="26.6" y="261.3">© 2022 Microchip Technology Inc.</text>
</g>
</svg>
